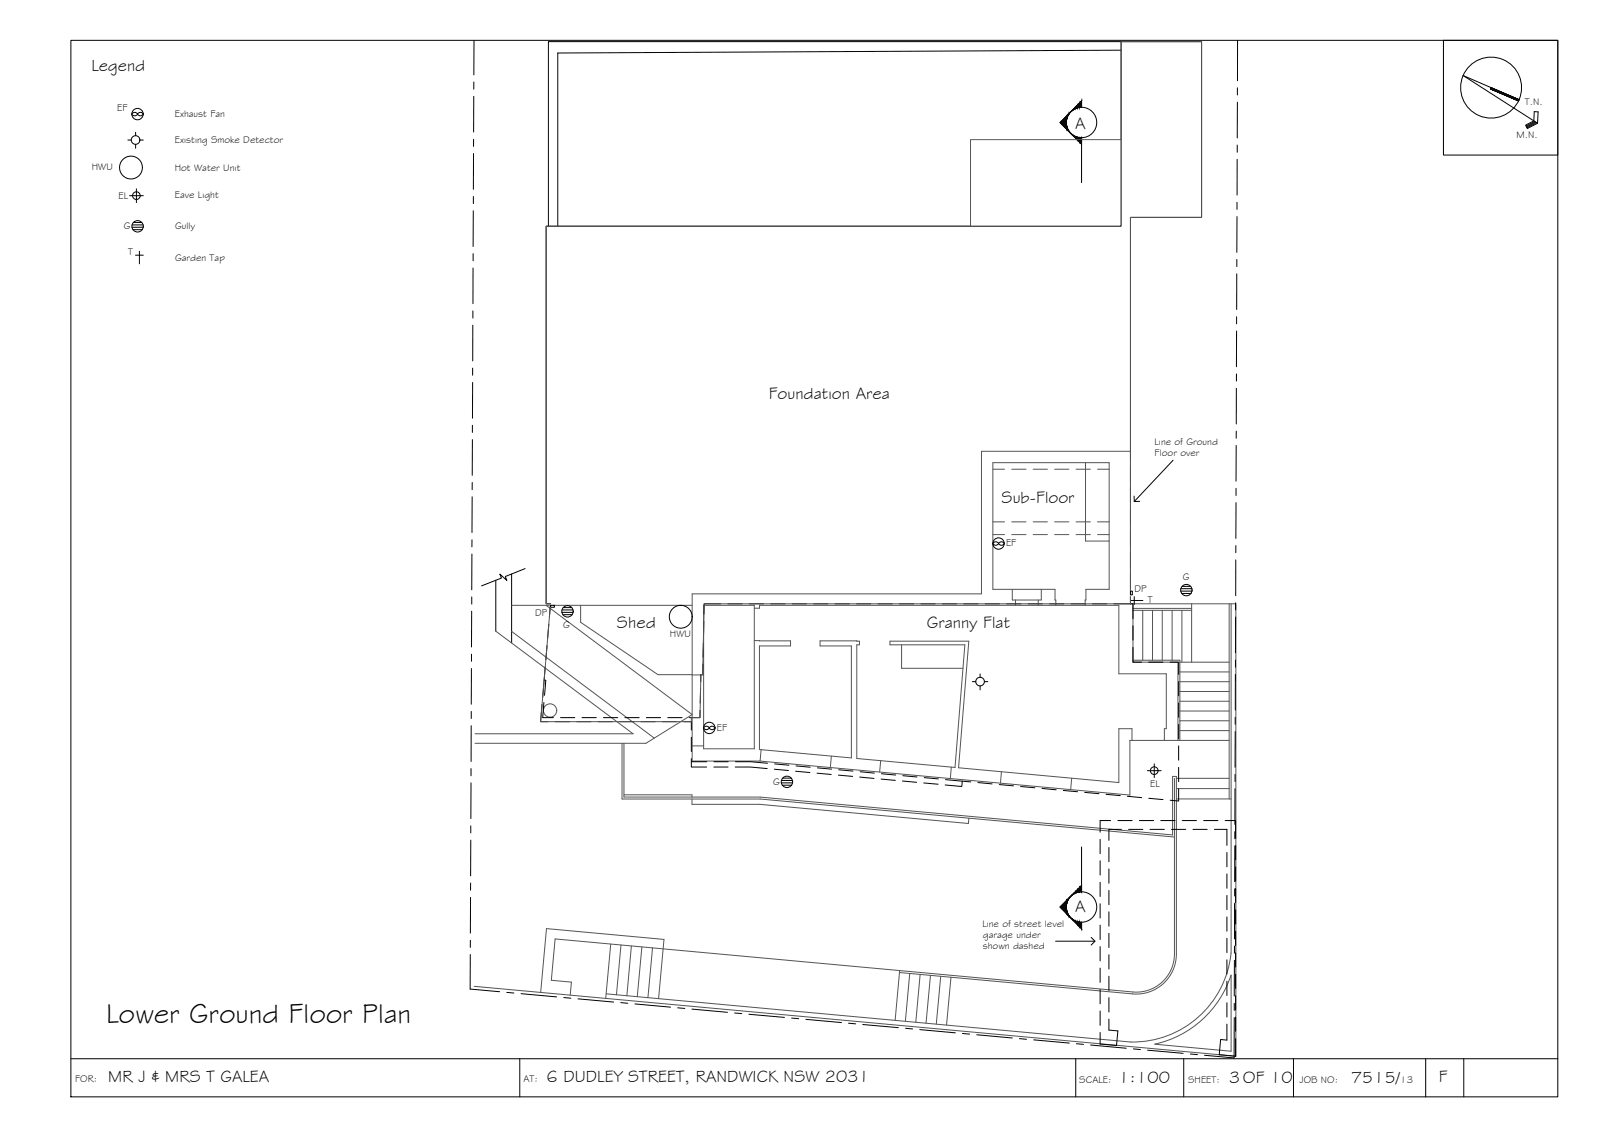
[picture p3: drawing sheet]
<svg xmlns="http://www.w3.org/2000/svg" width="420mm" height="297mm" viewBox="0 0 420 297" stroke-linecap="round" stroke-linejoin="round" font-family="sans-serif">
<!-- layer: BORDER -->
<g fill="none" stroke="#000" stroke-width=".26">
<path d="M18.6 10.6h390v277h-390zM378.6 10.6h30v30.1h-30zM390.9 23.3l7.4 3.2M398.4 26.2l-14.7-6.4 19.6 12.5 .1-3h-1l-.1 2.4-2.2 1.1 .5 .9 2.7-1.4M402.5 31.8l-2.3 1.2M402.8 32l-2.4 1.3M403 32.2l-2.5 1.3M18.6 277.6h390M136.3 277.6v10M282.1 277.6v10M310.5 277.6v10M339.2 277.6v10"/>
<path d="M373.9 277.6v10M383.9 277.6v10"/>
<circle cx="391.1" cy="23" r="8"/>
</g>
<!-- layer: EXISTING LOWER GRD -->
<g fill="none" stroke="#545454" stroke-width=".26">
<path d="M260.4 123h3.1M260.4 136.8h3.1M265.4 123h3.7M265.4 136.8h3.7M271 123h3.7M271 136.8h3.7M276.6 123h3.7M276.6 136.8h3.7M282.2 123h3.8M282.2 136.8h3.8M284.7 121.3v20.6h6.2M287.9 123h3"/>
<path d="M287.9 136.8h3M134.2 158.7h47.3M143.2 158.7l38.3 28.6-12.1 7.6h-44.8M152.3 158.7v4.4l20.3 13.8h8.9M184.5 158.7h13.3v37.6h-13.3zM197.8 159.5h1.4v-.8h94.2v17.9h12.5v14.4h-.5v3.1M260.4 140.2h3.1M265.4 140.2h3.7M265.5 154.5v2.8h7.6v-2.8M266.3 157.3v1.4M271 140.2h3.7M272.3 157.3v1.4"/>
<path d="M276.6 140.2h3.7M276.9 158.7v-1.4h-.2v-2.8h-16.3v-33.2h30.5v33.2h-6.1l-.2 4.2M282.2 140.2h3.8M287.9 140.2h3M297.1 158.3v15.3h11.8v20.5M297.1 159.5h15.4M312.5 158.3v15.3M322.4 158.3v51.2M322.9 158.3v91.6a26 26 0 0 1-26.3 23.3M130 165.5l36 26.9h-41.4M134.2 165.5l37.4 28M181.5 176.9h3"/>
<path d="M197.8 168h9.5v1.3h-8.1v27.2l24.1 2.2v-29.4h-8.2v-1.3l10.3 .1v1h-.7v29.8l25.8 2.3 2.6-32.1h-19.7v-1h20.7l-2.7 33.2 42 3.9v-14.2h3.5v3.1M236.5 169.1v6.1h16.1M297.1 173.1h12.3v21M297.1 160h15.4M299.7 160v13.1M302.3 160v13.1M304.8 160v13.1M307.4 160v13.1M309.4 173.6h13M309.4 176.2h13M309.4 178.7h13M310 160v13.6"/>
<path d="M163.1 194.9v14.6h36.3l108.6 9.9M163.6 194.9v14.1h35.8l108.1 9.9v-15.3h1v46.5a10.5 10.5 0 0 1-11.4 10.5l-61.2-5.6M181.5 195.6h3M199.6 196.5l-.2 3h-17.9v-43.8h75.9v-37.4h39.1v40h27.6v118.6l-199.7-18.3M218 198.2l-.2 3M231 199.4l-.3 3M309.4 186.4h13M309.4 181.3h13M309.4 183.8h13M309.4 189h13M309.4 191.6h13M322.4 194.1h-26.1v14.3l-96.9-8.9"/>
<path d="M163.6 208.4h17.9v.6M181.5 209.5v1.4h17.8l54.7 5 .1-1.4M249.5 201.1l-.3 3M262.6 202.3l-.2 3M281.1 204l-.3 3M308 204.1v46a10 10 0 0 1-10.9 10M308.5 209.5h14.4M308.5 204.1h13.9M308.5 206.7h13.9M160.2 247.5l-1.3 14.2M162.9 247.7l-1.2 13.1M165.6 248l-1.2 13.1"/>
<path d="M168.3 248.3l-1.2 13M171.1 248.5l-1.2 13M236 254.5l-1.2 13M238.6 255.2l-1.1 12.6M241.3 255.5l-1.1 12.5M244 255.7l-1.1 12.6M246.7 256l-1.1 12.5M249.4 256.2l-1.2 12.5M141.8 260.2l1.5-16.7 30.8 2.8-1.4 15.5M159 260.6l137.6 12.6M297.1 260.1l-151.5-13.9-1 10.8 5.3 .5-.4 3.4M302.9 273.7a27.1 27.1 0 0 0 20-18.1v20z"/>
<circle cx="144.3" cy="186.3" r="1.75"/>
</g>
<!-- layer: EXISTING -->
<g fill="none" stroke="#000" stroke-width=".26">
<path d="M294 10.9h-150.2v48.4M294 13.2l-147.7 .7v45.4M296.5 120.5v-63.5h18.6v-46.1h-21.1v48.4h-150.8v99h1.2l-.3 3.5M296.5 122.4v3.7M296.5 128v3.7M296.5 133.6v3.8M296.5 139.2v3.8M130 152.1v13.4M134.2 150.5v18.1M189 158.3h-4.3l-.1 2.7M190.9 158.3h3.8M196.5 158.3h3.8"/>
<path d="M202.1 158.3h3.8M207.8 158.3h3.7M213.4 158.3h3.8M219 158.3h3.8M224.6 158.3h3.8M230.3 158.3h3.7M235.9 158.3h3.8M241.5 158.3h3.8M247.1 158.3h3.8M252.8 158.3h3.7M258.4 158.3h3.8M264 158.3h3.8"/>
<path d="M269.6 158.3h3.8M275.3 158.3h3.7M280.9 158.3h3.8M286.5 158.3h3.8M292.1 158.3h4.4M296.5 158.3h.6v3.9M296.5 144.9v3.7M296.5 150.5v3.7M296.5 156.1v2.2M142.7 178.3l-.4 4.5M143 174.9l-.3 3.4h.5l-.4 4M143.5 169.2l-.3 3.8"/>
<path d="M143.9 163.6l-.3 3.8M184.3 174.1v2.7h-.5v1.9M184.5 168.5l-.1 3.8M184.6 162.9l-.1 3.7M297.1 169.7v3.9h2.3M297.1 164.1v3.7M301.3 173.6h3.7M306.9 173.6h2.2v3.2M309.1 178.7v3.7M142.2 184.7l-.4 4.5h1.9M142.6 184.2l-.3 3.9h2.8M145.6 189.2h3.8"/>
<path d="M147 188.1h3.8M151.2 189.2h3.8M152.6 188.1h3.8M156.9 189.2h3.7M158.3 188.1h3.7M162.5 189.2h3.8M163.9 188.1h3.7M168.1 189.2h3.8M169.5 188.1h3.8M173.7 189.2h3.8M175.1 188.1h3.8M179.4 189.2h1.9v2.2"/>
<path d="M181.3 198.9v2.2h4M181.3 193.3v3.7M181.3 199.7h4.1M183.6 186.2v1.9h-2.8M183.7 180.6l-.1 3.8M187.2 199.7h3.8M192.9 199.7h4l4.4 .4M309.1 184.3v3.8M309.1 189.9v3.8M309.1 195.6v3.7M187.2 201.1h3.8M192.8 201.1h4l4.4 .4"/>
<path d="M203.1 201.7l3.7 .3M203.2 200.3l3.7 .3M208.7 202.2l3.7 .3M208.8 200.8l3.7 .3M214.3 202.7l3.7 .3M214.4 201.3l3.7 .3M219.9 203.2l3.7 .4M220 201.8l3.7 .4M225.5 203.7l3.7 .4M225.6 202.3l3.7 .4M231.1 204.3l3.7 .3M231.2 202.9l3.7 .3"/>
<path d="M236.7 204.8l3.7 .3M236.8 203.4l3.7 .3M242.3 205.3l3.7 .3M242.4 203.9l3.7 .3M248 204.4l4.4 .4M254.6 205l-2.2-.2-.1 1.4-4.4-.4M256.5 205.2l3.7 .3M262.1 205.7l3.7 .3M267.7 206.2l3.7 .3M273.3 206.7l3.7 .4M278.9 207.2l3.7 .4M284.5 207.7l3.7 .4"/>
<path d="M290.1 208.3l3.7 .3M291.3 215.1h-2.8v3.1M293.2 215.1h3.7M294.1 217.4h-3.3v2.9M295.7 208.8l3.7 .3M296 217.4h3.7M298.8 215.1h3.8M301.3 209.3l3.7 .3M301.6 217.4h3.8M304.4 215.1h3.8M307.2 217.4h3.8M309.1 206.8v3.2l-2.2-.2"/>
<path d="M309.1 201.2v3.7M310.1 215.1h3.7M312.9 217.4h3.7M315.7 215.1h3.7M318.5 217.4h3.3v4.2M321.3 215.1h2.8v4.7M288.5 220v3.8M288.5 225.7v3.7M288.5 231.3v3.7M288.5 236.9v3.8M290.8 222.2v3.7M290.8 227.8v3.8"/>
<path d="M290.8 233.4v3.8M290.8 239v3.8M321.8 223.5v3.8M321.8 229.1v3.8M321.8 234.8v3.7M324.1 221.7v3.7M324.1 227.3v3.7M324.1 232.9v3.8M324.1 238.5v3.8M288.5 242.5v3.8M288.5 248.2v3.7M288.5 253.8v3.7"/>
<path d="M288.5 259.4v3.8M290.8 244.7v3.7M290.8 250.3v3.8M290.8 255.9v3.8M321.8 240.4v3.7M321.8 246v3.8M321.8 251.6v3.8M321.8 257.3v3.7M324.1 244.2v3.7M324.1 249.8v3.7M324.1 255.4v3.8M288.5 265v3.8"/>
<path d="M290.8 267.2v2.9l2.4 .2-.4 3.8-4.3-.4v-3M290.8 261.5v3.8M321.8 268.5v4.2l-1.7-.2-.3 4 4.3 .4v-4.6M321.8 262.9v3.7M324.1 261v3.8M324.1 266.7v3.7"/>
</g>
<!-- layer: BOUNDARY -->
<g fill="none" stroke="#000" stroke-width=".26">
<path d="M124.3 10.6v9M324.6 10.6v10.6M124.2 36.5v1.9M124.3 25.3l-.1 9.3M124.3 21.5v1.9M324.5 38v1.9M324.5 26.8v9.4M324.5 23v1.9M124.1 55.3v9.3M124.1 51.5v1.9M124.2 40.3l-.1 9.3M324.4 56.8v9.4"/>
<path d="M324.4 53v1.9M324.5 41.8l-.1 9.4M124.1 70.3l-.1 9.3M124.1 66.5v1.9M324.4 71.8l-.1 9.3M324.4 68v1.9M124 96.5v1.9M124 85.3v9.3M124 81.5v1.9M324.3 98v1.9M324.3 83v1.9M324.3 86.8v9.4"/>
<path d="M123.9 115.2v9.4M123.9 111.5v1.9M124 100.3l-.1 9.3M324.2 116.8v9.3M324.2 113v1.9M324.3 101.8l-.1 9.4M123.8 130.3v9.3M123.9 126.5l-.1 1.9M324.2 131.8l-.1 9.4M324.2 128v1.9M123.7 156.5v1.9M123.8 145.3l-.1 9.3"/>
<path d="M123.8 141.5v1.9M324.1 158v1.9M324.1 146.8v9.4M324.1 143v1.9M123.6 175.3v9.3M123.7 171.5v1.9M123.7 160.2v9.4M324 176.8v9.4M324 173v1.9M324.1 161.8l-.1 9.3M123.6 190.3v9.3M123.6 186.5v1.9"/>
<path d="M324 191.8l-.1 9.4M324 188v1.9M123.5 216.5v1.9M123.5 205.2v9.4M123.5 201.5v1.9M323.9 218v1.9M323.9 206.8v9.3M323.9 203v1.9M123.4 235.3v9.3M123.4 231.5v1.9M123.5 220.3l-.1 9.3M323.8 236.8v9.4"/>
<path d="M323.8 233v1.9M323.9 221.8l-.1 9.4M123.3 250.2v9.1l7.7 .7M123.4 246.5l-.1 1.9M323.8 251.8l-.1 9.3M323.8 248v1.9M132.9 260.2l1.9 .1M136.7 260.5l9.3 .9M147.9 261.5l1.8 .2M151.6 261.9l9.3 .8M162.8 262.9l1.9 .1M166.5 263.2l9.4 .8"/>
<path d="M177.7 264.2l1.9 .2M181.5 264.6l9.3 .8M192.7 265.6l1.8 .1M196.4 265.9l9.3 .8M207.6 266.9l1.9 .2M211.4 267.2l9.3 .9M222.6 268.3l1.8 .1M226.3 268.6l9.3 .8M237.5 269.6l1.9 .2M241.2 269.9l9.4 .9M252.4 270.9l1.9 .2M256.2 271.3l9.3 .8"/>
<path d="M267.4 272.3l1.8 .2M271.1 272.6l9.3 .9M282.3 273.6l1.9 .2M286 274l9.4 .8M297.3 275l1.8 .2M301 275.3l9.3 .9M312.2 276.3l1.9 .2M323.7 266.8v10.6l-7.8-.7M323.7 263v1.9"/>
</g>
<!-- layer: SERVICES -->
<g fill="none" stroke="#000" stroke-width=".26">
<path d="M33.5 36.7h.9M34.8 29.7a.86 .86 0 0 1 1.3 .2 .86 .86 0 0 1-1.5 0zM35.6 34.7v.9M35.6 37.8v1.1M36.1 29.9a.86 .86 0 0 1 1.5 0M36.1 29.9a.86 .86 0 0 0 1.5 0M36.7 36.7h.9M34 51.3h3.6M34.6 59.6h3M34.6 59h2.9M35 58.3h2.2M35.8 49.5v3.6"/>
<path d="M34.9 60.2h2.4M35.5 66.9h2.1M36.6 65.9v3.3M144.4 158.7h1v.5h-1zM147.4 159.9h2.9M147.7 159.3h2.3M260.6 142.3a.86 .86 0 0 1 1.3 .2 .86 .86 0 0 1-1.5 0zM261.9 142.5a.86 .86 0 0 1 1.5 0M261.9 142.5a.86 .86 0 0 0 1.5 0M296.5 155h.5v1h-.5zM296.5 157.4h3.2M297.5 156.4v2"/>
<path d="M309.7 155h2.9M309.7 154.3h2.9M310 155.6h2.4M310.1 153.7h2.2M147.4 160.5h2.9M147.6 161.2h2.5M255 178.7h.9M257.1 176.7v.9M257.1 179.8v1.1M258.2 178.7h.9M184.7 190.6a.86 .86 0 0 1 1.3 .2 .86 .86 0 0 1-1.5 0zM186 190.8a.86 .86 0 0 1 1.5 0"/>
<path d="M186 190.8a.86 .86 0 0 0 1.5 0M204.9 205.2h3M204.9 204.6h2.9M205.2 205.9h2.4M205.3 204h2.2M300.9 202h3.6M302.7 200.3v3.6"/>
<circle cx="35.6" cy="36.7" r="1.13"/>
<circle cx="36.1" cy="29.9" r="1.49"/>
<circle cx="34.3" cy="43.9" r="3"/>
<circle cx="35.8" cy="51.3" r="1.01"/>
<circle cx="36.1" cy="59.3" r="1.49"/>
<circle cx="261.9" cy="142.5" r="1.49"/>
<circle cx="311.1" cy="154.7" r="1.49"/>
<circle cx="148.8" cy="160.3" r="1.49"/>
<circle cx="178.5" cy="161.7" r="3"/>
<circle cx="257" cy="178.7" r="1.13"/>
<circle cx="186" cy="190.8" r="1.49"/>
<circle cx="206.4" cy="205" r="1.49"/>
<circle cx="302.7" cy="202" r="1.01"/>
</g>
<!-- layer: BORDER -->
<g fill="#000" stroke="#000" stroke-width=".26">
<path d="M391.1 23l7.3 3.2-.1 .2zM391.1 23l7.3 3.2z"/>
<path d="M391.1 23l-.2 .3 7.4 3.1zM390.9 23.3l7.4 3.1z"/>
</g>
<!-- layer: 0.13 -->
<path d="M137.7 149.1l-5.2 2 .4 1.1-1.8-1.7 .4 1-5.2 2.1" fill="none" stroke="#000" stroke-width=".26"/>
<!-- layer: 0 -->
<path d="M297.4 130.1l.1 1.4 1.4-.1M307.7 120.7l-10.2 10.8M276.8 246.8h10.4M286.2 245.8l1 1-1 1" fill="none" stroke="#000" stroke-width=".26"/>
<!-- layer: SECTION POINT -->
<g fill="#000" stroke="#000" stroke-width=".26">
<path d="M278 32.1l1.7-1.6v3.3zM280.1 30l.4-.3-.4 .5zM280.5 34.5l.3 .5zM280.8 35l.4 .4zM281.2 28.9l-.4 .4zM278 237.8l1.7-1.7v3.4zM280.1 239.7l.4 .6zM280.8 235l-.3 .4zM281.2 234.6l-.4 .4zM280.8 240.6l.4 .4z"/>
<path d="M279.7 30.4v1.4zM279.7 30.4v1.4z"/>
<path d="M279.7 32.4v1.4zM279.7 33v.9z"/>
<path d="M279.7 30.4v.9l.2-1.1zM279.9 30.2l-.2 1.1z"/>
<path d="M279.7 33v.9l.2-.4zM279.9 33.5v.6l-.2-.2z"/>
<path d="M279.9 30.2v.5l.2-.7zM280.1 30l-.2 .7z"/>
<path d="M279.9 33.5v.6h.2zM279.9 34.1h.2v.2z"/>
<path d="M280.5 29.7l-.4 .5zM280.8 29.3l-.3 .4z"/>
<path d="M280.1 34.1l.4 .4zM280.1 34.3l.4 .3z"/>
<path d="M281.2 28.9l.5-.4zM281.7 28.5l-.5 .5z"/>
<path d="M281.2 35.3l.5 .3zM281.2 35.4l.5 .2v.2z"/>
<path d="M281.7 28.5v.2l.4-.7zM282.1 28v.4l-.4 .3z"/>
<path d="M281.7 35.6v.2h.4zM281.7 35.8h.4v.5z"/>
<path d="M282.6 27.5l-.5 .5v.4zM282.6 27.5v.8l-.5 .1z"/>
<path d="M282.1 35.8v.5l.5-.3zM282.1 36.3l.5-.3v.8z"/>
<path d="M282.6 27.5v.8l.5-1.3zM283.1 27v1.2l-.5 .1z"/>
<path d="M282.6 36v.8l.5-.7zM283.1 36.1v1.2l-.5-.5z"/>
<path d="M283.1 27v1.2l.6-1.7zM283.7 26.5v1.6l-.6 .1z"/>
<path d="M283.1 36.1v1.2l.6-1.2zM283.7 36.1v1.7l-.6-.5z"/>
<path d="M279.7 238.1v1.5zM279.7 238.1v1.5z"/>
<path d="M279.7 236.1v1.4zM279.7 236.1v.9z"/>
<path d="M279.7 238.7l.2 1-.2-.1zM279.7 238.7l.2 1z"/>
<path d="M279.7 236.1l.2 .3-.2 .6zM279.7 236.1l.2 .3v-.5z"/>
<path d="M279.9 239.2l.2 .8-.2-.3zM279.9 239.2l.2 .8z"/>
<path d="M279.9 235.9h.2l-.2 .5zM279.9 235.9h.2v-.2z"/>
<path d="M280.1 239.7l.4 .6zM280.5 240.2l.3 .4z"/>
<path d="M280.1 235.7l.4-.3-.4 .5zM280.1 235.7l.4-.4z"/>
<path d="M281.2 234.6l.5-.2zM281.2 234.6l.5-.2v-.2z"/>
<path d="M281.7 234.2l.4-.1-.4 .3zM282.1 233.7l-.4 .5 .4-.1z"/>
<path d="M282.1 233.7l.5 .2-.5 .2zM282.1 233.7l.5 .2v-.7z"/>
<path d="M282.6 233.2l.5 .6-.5 .1zM282.6 233.2l.5 .6v-1.1z"/>
<path d="M283.1 232.7l.6 1.1h-.6zM283.1 232.7l.6 1.1v-1.7z"/>
<path d="M281.2 241l.5 .5zM281.2 241l.5 .5z"/>
<path d="M281.7 241.3l.4 .6zM281.7 241.3l.4 .6v-.4z"/>
<path d="M282.1 241.5l.5 .9-.5-.5zM282.1 241.5l.5 .9v-.7z"/>
<path d="M282.6 241.7l.5 1.2-.5-.5zM282.6 241.7l.5 1.2v-1.1z"/>
<path d="M283.1 241.8l.6 1.7-.6-.6zM283.1 241.8l.6 1.7v-1.7z"/>
</g>
<g fill="none" stroke="#000" stroke-width=".26">
<path d="M283.7 28.1v-1.6l-5.7 5.6 5.7 5.7M283.7 36.1v11.8M283.7 232.1l-5.7 5.7 5.7 5.7v-1.7M283.7 222.1v11.7"/>
<circle cx="283.7" cy="32.1" r="4"/>
<circle cx="283.7" cy="237.8" r="4"/>
</g>
<!-- layer: HATCH -->
<path d="M143.2 59.3h111.3v-22.7h39.5v-25.7h21.1v46.1h-18.6v101.3h-111.8l-.4 18.5h-.5l-.2 11.3h-2.3v1.1h-39.5l2.6-30.9h-1.2z" fill="none" stroke="#545454" stroke-width=".26"/>
<!-- layer: MASK -->
<g fill="#fff" stroke="#fff" stroke-width=".26">
<path d="M144.4 158.7l1 .5v-.5zM144.4 158.7l1 .5h-1z"/>
<path d="M296.5 155v1l.5-1zM297 155v1h-.5z"/>
</g>
<text font-size="7.5" x="27.8" y="268.1">Lower Ground Floor Plan</text>
<g font-size="4.5">
<text x="24" y="18.6">Legend</text>
<text x="282" y="33.8">A</text>
<text x="201.6" y="104.6">Foundation Area</text>
<text x="262.7" y="131.9">Sub-Floor</text>
<text x="161.8" y="164.6">Shed</text>
<text x="243.1" y="164.5">Granny Flat</text>
<text x="282" y="239">A</text>
<text x="28.4" y="283.7">MR J &amp; MRS T GALEA</text>
<text x="143.3" y="283.6">6 DUDLEY STREET, RANDWICK NSW 2031</text>
<text x="293.3" y="283.9">1:100</text>
<text x="322.3" y="283.9">3OF 10</text>
<text x="354.3" y="283.8">7515/</text>
<text x="377.4" y="283.7">F</text>
</g>
<g font-size="2.6">
<text x="30.7" y="29.2">EF</text>
<text x="399.9" y="27.4">T.N.</text>
<text x="45.9" y="30.6">Exhaust Fan</text>
<text x="45.9" y="37.5">Existing Smoke Detector</text>
<text x="397.7" y="36.2">M.N.</text>
<text x="24.1" y="44.6">HWU</text>
<text x="45.8" y="44.7">Hot Water Unit</text>
<text x="31.1" y="52.3">EL</text>
<text x="45.9" y="52">Eave Light</text>
<text x="32.5" y="60.1">G</text>
<text x="45.9" y="60">Gully</text>
<text x="33.6" y="66.8">T</text>
<text x="45.9" y="68.5">Garden Tap</text>
<text x="302.8" y="116.6">Line of Ground</text>
<text x="302.8" y="119.5">Floor over</text>
<text x="263.8" y="143.2">EF</text>
<text x="297.5" y="155.2">DP</text>
<text x="310.2" y="152.1">G</text>
<text x="140.3" y="161.6">DP</text>
<text x="301" y="158">T</text>
<text x="147.7" y="164.7">G</text>
<text x="175.7" y="167">HWU</text>
<text x="188" y="191.5">EF</text>
<text x="202.8" y="205.8">G</text>
<text x="301.6" y="206.3">EL</text>
<text x="257.7" y="242.9">Line of street level</text>
<text x="257.8" y="245.9">garage under</text>
<text x="257.8" y="248.8">shown dashed</text>
<text x="19.7" y="283.8">FOR:</text>
<text x="137.3" y="283.6">AT:</text>
<text x="283" y="283.9">SCALE:</text>
<text x="311.6" y="283.9">SHEET:</text>
<text x="340.8" y="283.9">JOB NO:</text>
<text x="367.2" y="283.8">13</text>
</g>
</svg>
